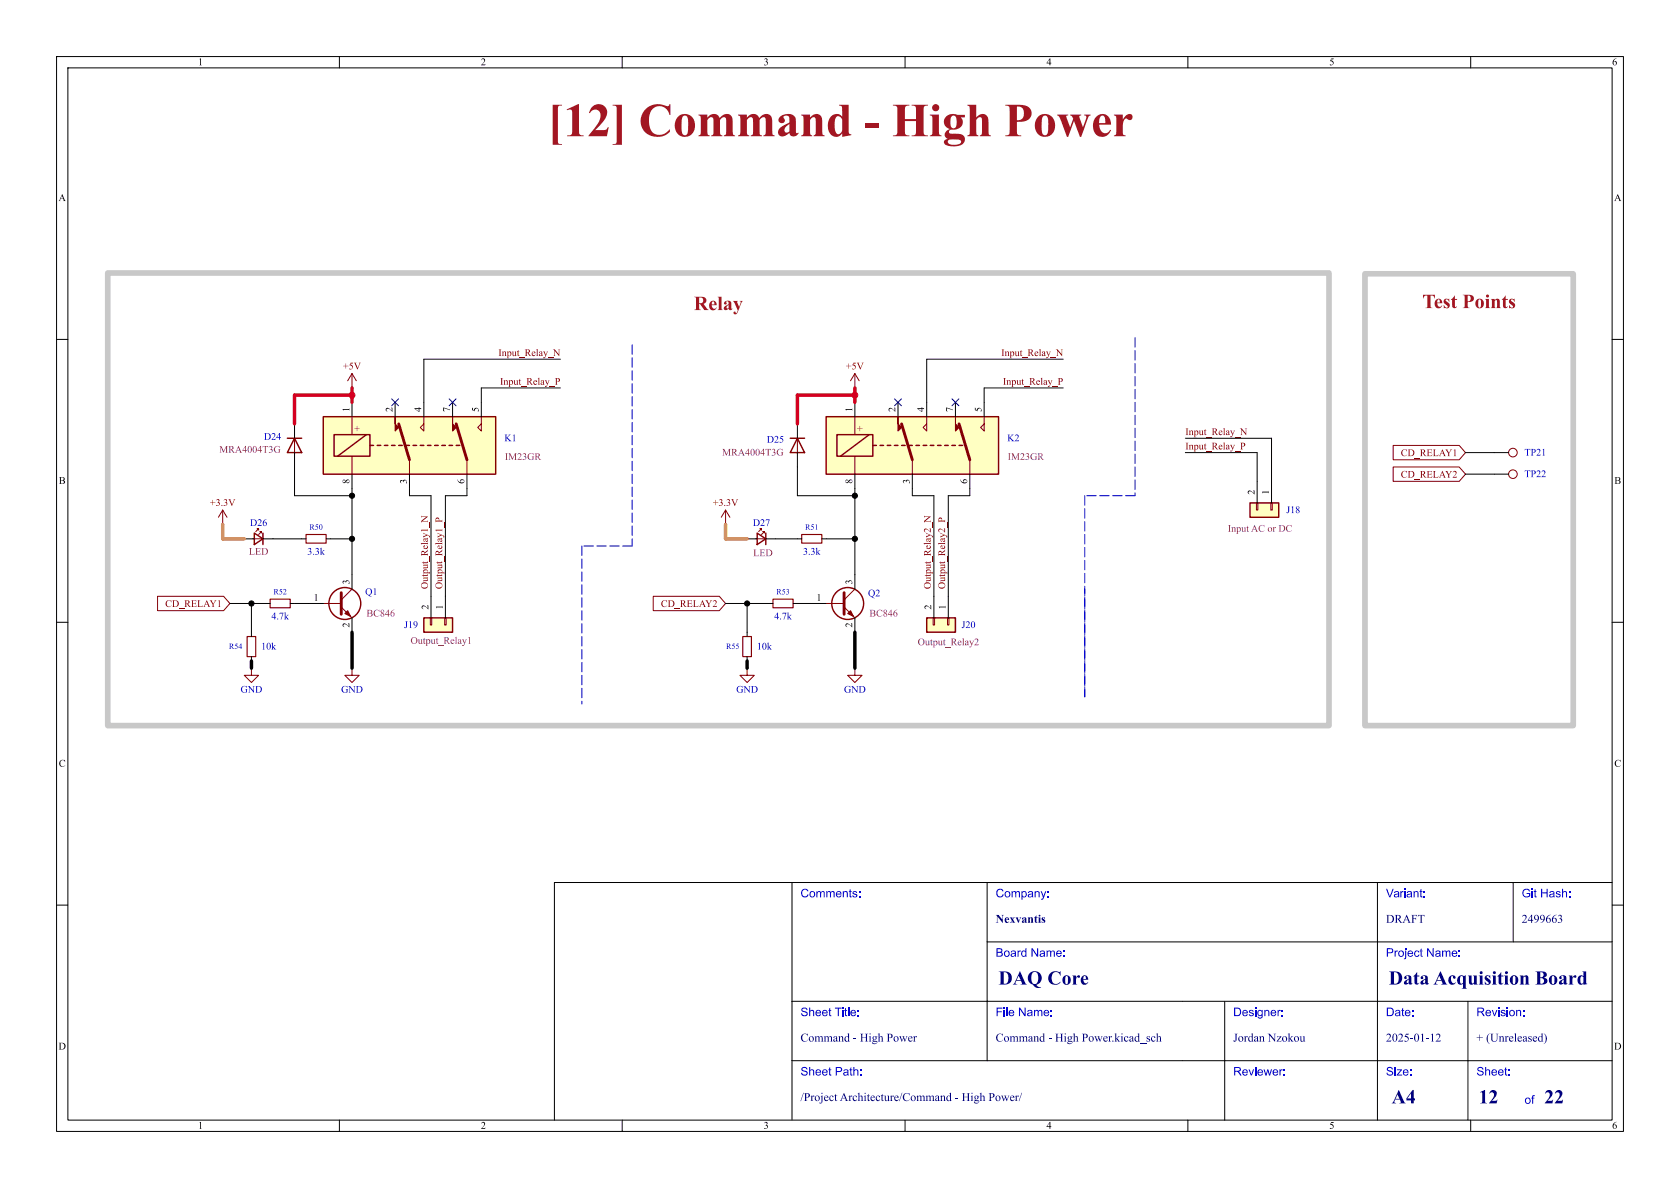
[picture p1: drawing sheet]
<svg xmlns="http://www.w3.org/2000/svg" width="297mm" height="210mm" viewBox="0 0 297 210" stroke-linecap="round" stroke-linejoin="round" font-family="sans-serif">
<g fill="none" stroke="#000" stroke-width=".18">
<path d="M10 10h277v190h-277zM12 12h273v186h-273zM60 10v2M110 10v2M160 10v2M210 10v2M260 10v2M10 60h2M62.2 68.6h.1M285 60h2M10 110h2M132.1 111.8v.7"/>
<path d="M132.1 116.1v.7M285 110h2M140 156v42M174.5 156v31.5M243.5 156v42M267.5 156v10.5M285 156h-187v42M10 160h2M140 177h145M174.5 166.5h110.5M216.5 177v21M259.5 177v21"/>
<path d="M285 160h2M60 198v2M110 198v2M140 187.5h145M160 198v2M210 198v2M260 198v2"/>
</g>
<path d="M131.3 112.5h1.5v3.6h-1.5z" fill="none" stroke="#840000" stroke-width=".2"/>
<path d="M62.2 66l-.7 1.3M62.2 66l.8 1.3M62.2 66v2.6" fill="none" stroke="#840000" stroke-width=".18"/>
<path d="M57.1 73.7h30.5v10.1h-30.5z" fill="#ffffc2"/>
<g fill="none" stroke="#840000" stroke-width=".25">
<path d="M57.1 73.7h30.5v10.1h-30.5zM59.1 76.8h6.3v3.8h-6.3zM64.8 76.8l-5.1 3.8M65.4 78.7h.6M66.7 78.7h.6M67.9 78.7h.7M69.2 78.7h.6M70.5 78.7h.6M71.8 78.7h.6M73 78.7h.7M74.3 78.7h.6M75.6 78.7h.6"/>
<path d="M76.8 78.7h.7M78.1 78.7h.6M79.4 78.7h.6M80.6 78.7h.7"/>
<circle cx="61" cy="106.7" r="2.82"/>
</g>
<path d="M62.2 73.7v3.1M74.9 73.7v2.5l-.6-.6 .6-.7M85.1 73.7v2.5l-.6-.6 .6-.7M62.2 80.6v3.2M72.4 81.3v2.5M82.5 81.3v2.5M44.4 118.1v1.3h-1.2l1.2 1.3 1.3-1.3h-1.3M57.1 106.7h3.2M60.3 107.3l1.9 1.9M62.2 104.1l-1.9 1.9" fill="none" stroke="#840000" stroke-width=".18"/>
<g fill="#840000" stroke="#840000" stroke-width=".18">
<path d="M69.8 73.7v1.2l.7 .7-.7 .6z"/>
<path d="M80 73.7v1.2l.6 .7-.6 .6z"/>
<path d="M61 108.5l.5-.5 .5 1z"/>
</g>
<path d="M70.5 74.9l1.9 6.4M80.6 74.9l1.9 6.4M60.3 104.8v3.8" fill="none" stroke="#840000" stroke-width=".51"/>
<g fill="none" stroke="#000" stroke-width=".18">
<path d="M62.2 71.1v2.6M69.8 71.1v2.6M74.9 71.1v2.6M80 71.1v2.6M85.1 71.1v2.6M62.2 83.8v2.6M72.4 83.8v2.6M82.5 83.8v2.6M44.4 118.1h.1M44.4 111.8v.7M44.4 116.1v.7M54.6 106.7h2.5"/>
<path d="M62.2 101.6v2.5M62.2 109.2v2.6"/>
</g>
<path d="M43.7 112.5h1.5v3.6h-1.5z" fill="none" stroke="#840000" stroke-width=".2"/>
<path d="M74.9 109.2h5.1v2.6h-5.1z" fill="#ffffc2"/>
<path d="M50.8 77.5h2.5M52.1 77.5l1.2 2.5h-2.5zM45 94.2l1.5 1.1-1.5 1zM46.5 94.2v2.1M74.9 109.2h5.1v2.6h-5.1z" fill="none" stroke="#840000" stroke-width=".25"/>
<path d="M52.1 77.5v2.5M39.4 90.2l-.8 1.2M39.4 90.2l.7 1.2M39.4 90.2v2.5M44.7 95.3h1.8M46.2 94.2v-.2h-.2h.2l-.5 .5M76.1 109.2h.2v1.3h-.2zM78.6 109.2h.3v1.3h-.3z" fill="none" stroke="#840000" stroke-width=".18"/>
<path d="M52.1 74.9v2.6M39.4 92.7h.1M43.2 95.3h1.8M46.5 95.3h1.8M52.1 80v2.6M53.3 95.3h.8M57.7 95.3h.7M47 106.7h.8M51.3 106.7h.8M76.2 105.4v3.8M78.7 105.4v3.8" fill="none" stroke="#000" stroke-width=".18"/>
<path d="M54.1 94.5h3.6v1.5h-3.6zM47.8 105.9h3.5v1.5h-3.5z" fill="none" stroke="#840000" stroke-width=".2"/>
<path d="M146 73.7h30.5v10.1h-30.5z" fill="#ffffc2"/>
<g fill="none" stroke="#840000" stroke-width=".25">
<path d="M139.7 77.5h2.5M141 77.5l1.2 2.5h-2.5zM146 73.7h30.5v10.1h-30.5zM148 76.8h6.3v3.8h-6.3zM153.7 76.8l-5.1 3.8M154.3 78.7h.6M155.6 78.7h.6M156.8 78.7h.7M158.1 78.7h.6M159.4 78.7h.6M160.7 78.7h.6M161.9 78.7h.7"/>
<path d="M163.2 78.7h.6M164.5 78.7h.6M165.7 78.7h.7M167 78.7h.6M168.3 78.7h.6M169.5 78.7h.7M133.9 94.2l1.5 1.1-1.5 1zM135.4 94.2v2.1"/>
<circle cx="149.9" cy="106.7" r="2.82"/>
</g>
<g fill="none" stroke="#840000" stroke-width=".18">
<path d="M141 77.5v2.5M151.1 66v2.6M151.1 73.7v3.1M151.1 66l-.7 1.3M151.1 66l.8 1.3M163.8 73.7v2.5l-.6-.6 .6-.7M174 73.7v2.5l-.6-.6 .6-.7M128.3 90.2l-.8 1.2M128.3 90.2l.7 1.2M128.3 90.2v2.5M133.6 95.3h1.8M135.1 94.2v-.2h-.2h.2l-.5 .5"/>
<path d="M151.1 80.6v3.2M161.3 81.3v2.5M171.4 81.3v2.5M62.2 118.1v1.3h-1.2l1.2 1.3 1.3-1.3h-1.3M132.1 118.1v1.3h-1.3l1.3 1.3 1.2-1.3h-1.2M146 106.7h3.2M149.2 107.3l1.9 1.9M151.1 118.1v1.3h-1.2l1.2 1.3 1.3-1.3h-1.3M151.1 104.1l-1.9 1.9"/>
</g>
<g fill="#840000" stroke="#840000" stroke-width=".18">
<path d="M158.7 73.7v1.2l.7 .7-.7 .6z"/>
<path d="M168.9 73.7v1.2l.6 .7-.6 .6z"/>
<path d="M149.9 108.5l.5-.5 .5 1z"/>
</g>
<path d="M159.4 74.9l1.9 6.4M169.5 74.9l1.9 6.4M149.2 104.8v3.8" fill="none" stroke="#840000" stroke-width=".51"/>
<g fill="none" stroke="#000" stroke-width=".18">
<path d="M141 74.9v2.6M151.1 68.6h.1M151.1 71.1v2.6M158.7 71.1v2.6M163.8 71.1v2.6M168.9 71.1v2.6M174 71.1v2.6M128.3 92.7h.1M132.1 95.3h1.8M135.4 95.3h1.8M141 80v2.6M141 95.3h.7"/>
<path d="M145.3 95.3h.7M151.1 83.8v2.6M161.3 83.8v2.6M171.4 83.8v2.6M62.2 118.1h.1M132.1 118.1h.1M135.9 106.7h.8M140.2 106.7h.8M143.5 106.7h2.5M151.1 118.1h.1M151.1 101.6v2.5M151.1 109.2v2.6"/>
</g>
<path d="M141.7 94.5h3.6v1.5h-3.6zM136.7 105.9h3.5v1.5h-3.5z" fill="none" stroke="#840000" stroke-width=".2"/>
<path d="M163.8 109.2h5.1v2.6h-5.1z" fill="#ffffc2"/>
<path d="M163.8 109.2h5.1v2.6h-5.1z" fill="none" stroke="#840000" stroke-width=".25"/>
<g fill="none" stroke="#840000" stroke-width=".18">
<path d="M165 109.2h.2v1.3h-.2zM167.5 109.2h.3v1.3h-.3z"/>
<circle cx="267.5" cy="80" r=".76"/>
</g>
<path d="M264.2 80h2.5M165.1 105.4v3.8M167.6 105.4v3.8" fill="none" stroke="#000" stroke-width=".18"/>
<path d="M221 88.9h5.1v2.5h-5.1z" fill="#ffffc2"/>
<path d="M221 88.9h5.1v2.5h-5.1z" fill="none" stroke="#840000" stroke-width=".25"/>
<g fill="none" stroke="#840000" stroke-width=".18">
<path d="M246.3 78.7h11.7l1.1 1.3-1.1 1.3h-11.7zM222.1 88.9h.3v1.3h-.3zM224.7 88.9h.2v1.3h-.2zM246.3 82.5h11.7l1.1 1.3-1.1 1.3h-11.7zM27.9 105.4h11.6l1.1 1.3-1.1 1.3h-11.6zM115.5 105.4h11.7l1.1 1.3-1.1 1.3h-11.7z"/>
<circle cx="267.5" cy="83.8" r=".76"/>
</g>
<g fill="none" stroke="#000" stroke-width=".18">
<path d="M99.1 63.5h-24.2v7.6M99.1 68.6h-14v2.5M188 63.5h-24.2v7.6M188 68.6h-14v2.5M209.5 77.5h15.3v11.4M48.3 95.3h5M52.1 82.6v5h10.1M58.4 95.3h3.8M62.2 86.4v15.2M72.4 86.4v1.2h3.8v17.8M82.5 86.4v1.2h-3.8v17.8M137.2 95.3h3.8"/>
<path d="M141 82.6v5h10.1M146 95.3h5.1M151.1 86.4v15.2M161.3 86.4v1.2h3.8v17.8M171.4 86.4v1.2h-3.8v17.8M209.5 80h12.7v8.9M259.1 83.8h7.6M259.1 80h5.1M40.6 106.7h6.4M44.4 106.7v5.1M52.1 106.7h2.5M128.3 106.7h7.6"/>
<path d="M132.1 106.7v5.1M141 106.7h2.5"/>
</g>
<path d="M200.7 59.7v27.9M111.8 61v35.5M102.9 96.5v28M111.8 96.5h-8.9M191.8 87.6v35.6M200.7 87.6h-8.9M191.8 123.2v-19.1" fill="none" stroke="#0000c2" stroke-width=".18" stroke-dasharray="1.7 .6"/>
<path d="M39.4 92.7v2.6h3.8M128.3 92.7v2.6h3.8" fill="none" stroke="#dc8e00" stroke-width=".61"/>
<path d="M62.2 68.6v2.5M62.2 69.9h-10.1v5M151.1 69.9h-10.1v5M151.1 68.6v2.5" fill="none" stroke="#d40020" stroke-width=".61"/>
<path d="M44.4 116.8v1.3M62.2 111.8v6.3M132.1 116.8v1.3M151.1 111.8v6.3" fill="none" stroke="#000" stroke-width=".61"/>
<path d="M69.2 70.5l1.3 1.2M70.5 70.5l-1.3 1.2M79.4 70.5l1.2 1.2M80.6 70.5l-1.2 1.2M158.1 70.5l1.3 1.2M159.4 70.5l-1.3 1.2M168.3 70.5l1.2 1.2M169.5 70.5l-1.2 1.2" fill="none" stroke="#000084" stroke-width=".18"/>
<path d="M19 48.3h215.9v80h-215.9zM241.3 48.4h36.8v79.9h-36.8z" fill="none" stroke="#c8c8c8" stroke-width="1"/>
<g fill="#000" stroke="#000" stroke-width=".18">
<circle cx="62.2" cy="95.3" r=".46"/>
<circle cx="62.2" cy="87.6" r=".46"/>
<circle cx="151.1" cy="87.6" r=".46"/>
<circle cx="151.1" cy="95.3" r=".46"/>
<circle cx="44.4" cy="106.7" r=".46"/>
<circle cx="132.1" cy="106.7" r=".46"/>
</g>
<g fill="#d40020" stroke="#d40020" stroke-width=".18">
<circle cx="151.1" cy="69.9" r=".52"/>
<circle cx="62.2" cy="69.9" r=".52"/>
</g>
<text font-size="8.4" fill="#a21622" x="96.8" y="26.3">[12]Command- HighPower</text>
<g font-size="3.5" fill="#a21622">
<text x="122.7" y="55.2">Relay</text>
<text x="251.4" y="55.4">TestPoints</text>
</g>
<g font-size="3.5" fill="#00007f">
<text x="176.5" y="174.9">DAQ Core</text>
<text x="245.5" y="174.9">DataAcquisitionBoard</text>
<text x="246" y="195.9">A4</text>
<text x="261.4" y="196">12</text>
<text x="273" y="196">22</text>
</g>
<g font-size="2.1" fill="#00f">
<text x="141.5" y="159.2">Comments:</text>
<text x="176" y="159.2">Company:</text>
<text x="245" y="159.2">Variant:</text>
<text x="269" y="159.2">Git Hash:</text>
<text x="176" y="169.7">Board Name:</text>
<text x="245" y="169.7">Project Name:</text>
<text x="141.5" y="180.2">Sheet Title:</text>
<text x="176" y="180.2">File Name:</text>
<text x="218" y="180.2">Designer:</text>
<text x="245" y="180.2">Date:</text>
<text x="261" y="180.2">Revision:</text>
<text x="141.5" y="190.7">Sheet Path:</text>
<text x="218" y="190.7">Reviewer:</text>
<text x="245" y="190.7">Size:</text>
<text x="261" y="190.7">Sheet:</text>
<text x="269.5" y="195.7">of</text>
</g>
<g font-size="2.1" fill="#00007f">
<text x="176" y="163.7">Nexvantis</text>
<text x="245" y="163.7">DRAFT</text>
<text x="269" y="163.7">2499663</text>
<text x="141.5" y="184.7">Command- High Power</text>
<text x="176" y="184.7">Command- High Power.kicad_sch</text>
<text x="218" y="184.7">JordanNzokou</text>
<text x="245" y="184.7">2025-01-12</text>
<text x="261" y="184.7">+ (Unreleased)</text>
<text x="141.5" y="195.2">/ProjectArchitecture/CommandHigh Power/</text>
</g>
<g font-size="1.8">
<text x="35" y="12">1</text>
<text x="85" y="12">2</text>
<text x="135" y="12">3</text>
<text x="185" y="12">4</text>
<text x="235" y="12">5</text>
<text x="285" y="12">6</text>
<text x="10.3" y="36">A</text>
<text x="285.3" y="36">A</text>
<text x="62" y="72.8" transform="rotate(-90 62 72.8)">1</text>
<text x="69.6" y="72.8" transform="rotate(-90 69.6 72.8)">2</text>
<text x="74.7" y="72.8" transform="rotate(-90 74.7 72.8)">4</text>
<text x="79.8" y="72.8" transform="rotate(-90 79.8 72.8)">7</text>
<text x="84.8" y="72.8" transform="rotate(-90 84.8 72.8)">5</text>
<text x="150.9" y="72.8" transform="rotate(-90 150.9 72.8)">1</text>
<text x="158.5" y="72.8" transform="rotate(-90 158.5 72.8)">2</text>
<text x="163.6" y="72.8" transform="rotate(-90 163.6 72.8)">4</text>
<text x="168.7" y="72.8" transform="rotate(-90 168.7 72.8)">7</text>
<text x="173.7" y="72.8" transform="rotate(-90 173.7 72.8)">5</text>
<text x="10.4" y="86">B</text>
<text x="62" y="85.5" transform="rotate(-90 62 85.5)">8</text>
<text x="72.1" y="85.5" transform="rotate(-90 72.1 85.5)">3</text>
<text x="82.3" y="85.5" transform="rotate(-90 82.3 85.5)">6</text>
<text x="150.9" y="85.5" transform="rotate(-90 150.9 85.5)">8</text>
<text x="161" y="85.5" transform="rotate(-90 161 85.5)">3</text>
<text x="171.2" y="85.5" transform="rotate(-90 171.2 85.5)">6</text>
<text x="222" y="87.4" transform="rotate(-90 222 87.4)">2</text>
<text x="224.5" y="87.4" transform="rotate(-90 224.5 87.4)">1</text>
<text x="285.4" y="86">B</text>
<text x="55.4" y="106.4">1</text>
<text x="62" y="103.3" transform="rotate(-90 62 103.3)">3</text>
<text x="75.9" y="107.8" transform="rotate(-90 75.9 107.8)">2</text>
<text x="78.5" y="107.8" transform="rotate(-90 78.5 107.8)">1</text>
<text x="144.3" y="106.4">1</text>
<text x="150.9" y="103.3" transform="rotate(-90 150.9 103.3)">3</text>
<text x="164.8" y="107.8" transform="rotate(-90 164.8 107.8)">2</text>
<text x="167.4" y="107.8" transform="rotate(-90 167.4 107.8)">1</text>
<text x="62" y="110.9" transform="rotate(-90 62 110.9)">2</text>
<text x="150.9" y="110.9" transform="rotate(-90 150.9 110.9)">2</text>
<text x="10.4" y="136">C</text>
<text x="285.4" y="136">C</text>
<text x="10.3" y="186">D</text>
<text x="285.3" y="186">D</text>
<text x="35" y="200">1</text>
<text x="85" y="200">2</text>
<text x="135" y="200">3</text>
<text x="185" y="200">4</text>
<text x="235" y="200">5</text>
<text x="285" y="200">6</text>
</g>
<g font-size="1.8" fill="#840000">
<text x="60.6" y="65.8">+5V</text>
<text x="88.1" y="63.2">Input_Relay_N</text>
<text x="149.5" y="65.8">+5V</text>
<text x="177" y="63.2">Input_Relay_N</text>
<text x="88.4" y="68.2">Input_Relay_P</text>
<text x="177.3" y="68.2">Input_Relay_P</text>
<text x="62.6" y="76.8">+</text>
<text x="151.5" y="76.8">+</text>
<text x="209.5" y="77.1">Input_Relay_N</text>
<text x="209.5" y="79.7">Input_Relay_P</text>
<text x="247.6" y="81.1">CD_RELAY1</text>
<text x="37.1" y="89.9">+3.3V</text>
<text x="126" y="89.9">+3.3V</text>
<text x="247.6" y="84.9">CD_RELAY2</text>
<text x="29.2" y="107.8">CD_RELAY1</text>
<text x="75.9" y="104.1" transform="rotate(-90 75.9 104.1)">Output_Relay1_N</text>
<text x="78.4" y="104.1" transform="rotate(-90 78.4 104.1)">Output_Relay1_P</text>
<text x="116.8" y="107.8">CD_RELAY2</text>
<text x="164.8" y="104.1" transform="rotate(-90 164.8 104.1)">Output_Relay2_N</text>
<text x="167.3" y="104.1" transform="rotate(-90 167.3 104.1)">Output_Relay2_P</text>
</g>
<g font-size="1.8" fill="#840084">
<text x="38.8" y="80.5">MRA4004T3G</text>
<text x="89.2" y="81.8">IM23GR</text>
<text x="127.7" y="81">MRA4004T3G</text>
<text x="178.1" y="81.8">IM23GR</text>
<text x="217.1" y="94.5">InputAC or DC</text>
<text x="44" y="98.5">LED</text>
<text x="133.1" y="98.8">LED</text>
<text x="64.8" y="109.4">BC846</text>
<text x="153.7" y="109.4">BC846</text>
<text x="72.6" y="114.3">Output_Relay1</text>
<text x="162.2" y="114.5">Output_Relay2</text>
</g>
<g font-size="1.8" fill="#0000c2">
<text x="46.7" y="78.2">D24</text>
<text x="89.2" y="78.5">K1</text>
<text x="135.6" y="78.7">D25</text>
<text x="178.1" y="78.5">K2</text>
<text x="269.5" y="81">TP21</text>
<text x="269.5" y="84.8">TP22</text>
<text x="44.2" y="93.4">D26</text>
<text x="133.1" y="93.4">D27</text>
<text x="227.4" y="91.2">J18</text>
<text x="54.3" y="98.5">3.3k</text>
<text x="142" y="98.5">3.3k</text>
<text x="64.6" y="105.6">Q1</text>
<text x="153.5" y="105.9">Q2</text>
<text x="48" y="110">4.7k</text>
<text x="71.4" y="111.5">J19</text>
<text x="136.9" y="110">4.7k</text>
<text x="170" y="111.5">J20</text>
<text x="46.2" y="115.3">10k</text>
<text x="133.8" y="115.3">10k</text>
<text x="42.5" y="122.9">GND</text>
<text x="60.3" y="122.9">GND</text>
<text x="130.2" y="122.9">GND</text>
<text x="149.2" y="122.9">GND</text>
</g>
<g font-size="1.4" fill="#0000c2">
<text x="54.7" y="94">R50</text>
<text x="142.3" y="94">R51</text>
<text x="48.3" y="105.4">R52</text>
<text x="137.2" y="105.4">R53</text>
<text x="40.5" y="115.1">R54</text>
<text x="128.4" y="115.1">R55</text>
</g>
</svg>
